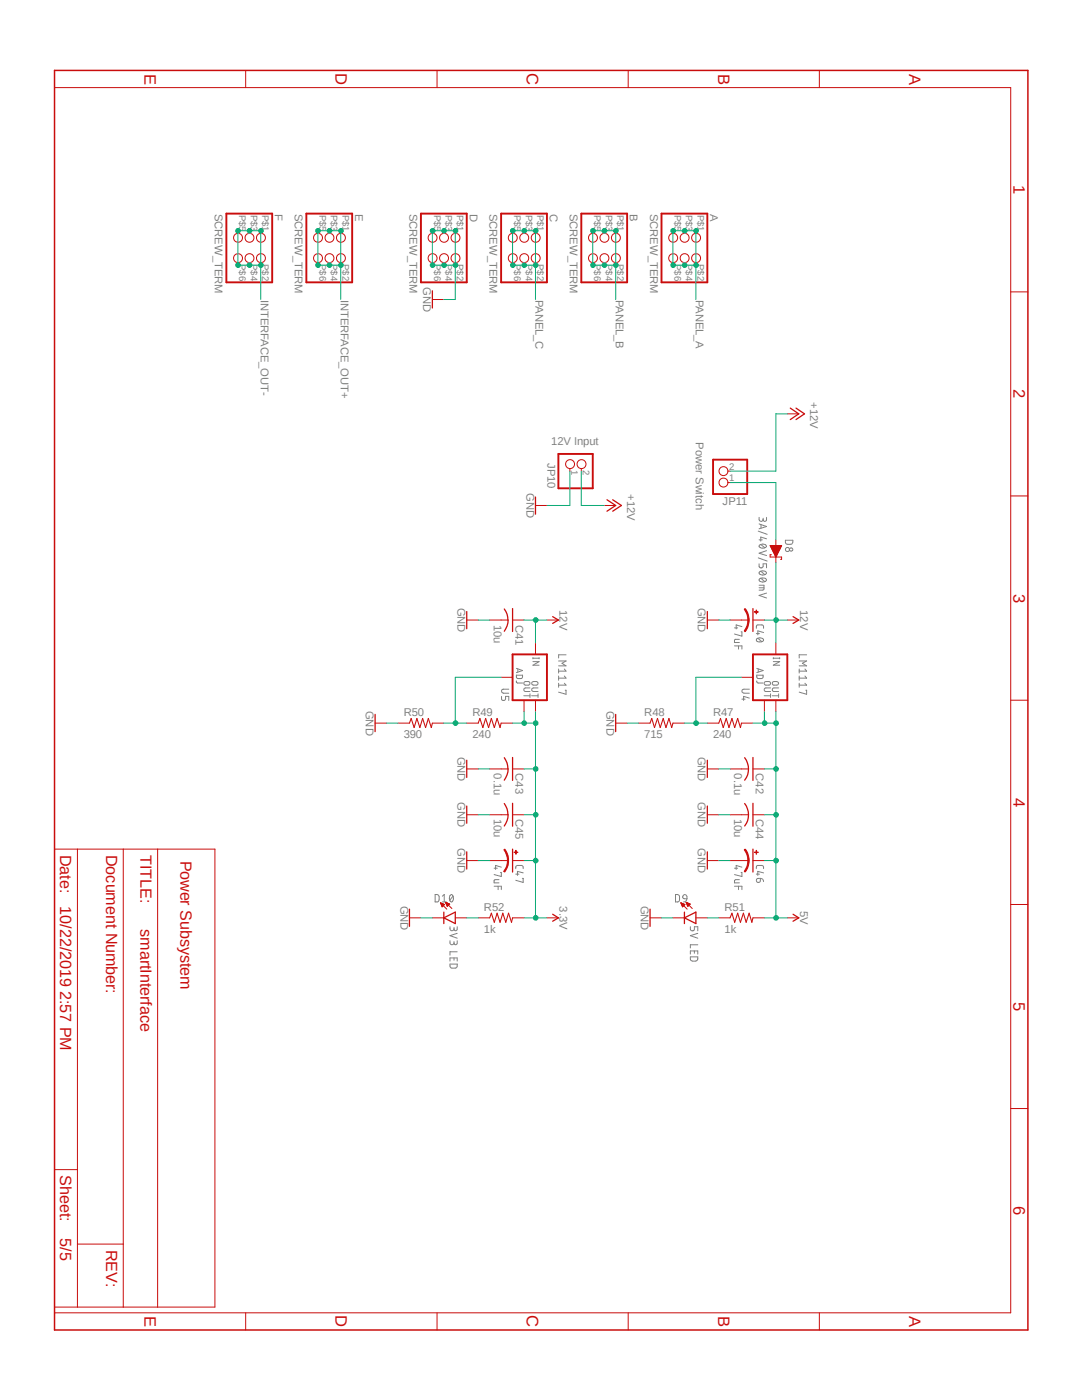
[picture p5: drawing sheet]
<svg xmlns="http://www.w3.org/2000/svg" width="216mm" height="279mm" viewBox="0 0 216 279" stroke-linecap="round" stroke-linejoin="round" font-family="sans-serif">
<path d="M10.4 13.6l195 252.2M205.4 13.6l-195 252.2" fill="none" stroke="#fff" stroke-width=".2"/>
<g fill="none" stroke="#808080" stroke-width=".2">
<path d="M151.3 106l1.8 .6M151.3 111.3l1.8 .7M151.5 103.3v.5a.41 .41 0 0 0 .5 .2 .41 .41 0 0 0 .3-.4M151.5 112.5v.7l.3 .1 .4-.1 .1-.7h.7v.8M151.5 116.8h.9v.8l-.9 .2M151.5 104.6l1.5 .5-1.5 .4M151.5 107.7h.6M151.5 117.3h.9M151.5 108.8l.7-.2a.66 .66 0 0 1 .8 .4 .91 .91 0 0 1-1.5 0zM151.5 114.2l.7-.3a.66 .66 0 0 1 .8 .4 .86 .86 0 0 1-1.5 0zM151.5 115.6l.7-.2a.6 .6 0 0 1 .8 .3 .86 .86 0 0 1-1.5 0zM151.8 108.7l.8 .6"/>
<path d="M151.8 114l.8 .7M151.8 115.4l.8 .7M151.8 104.7v.7M153 103.3v.4a.34 .34 0 0 1-.4 .4 .34 .34 0 0 1-.3-.4v-.3M153 107.5l-1.2-.3v.8M153 109.9l-1.5 .5 1.5 .5M153 118.4l-1.5 .4 1.5 .5M156.7 107.8h1.5v.4l-.2 .4a1.17 1.17 0 0 1-1.2-.2zM100.1 139v.4a.41 .41 0 0 0 .4 .4 .41 .41 0 0 0 .4-.4v-.4h.6v.8M101.5 137.5h-1a.4 .4 0 0 0-.4 .4 .4 .4 0 0 0 .4 .4h1M103 134.7h1.3l-.1 .6-.3 .1h-.7zM103 135.9l.2 .4h1.1"/>
<path d="M103 133.4l1.3 .4-1.3 .4M103.3 133.5v.6M104.5 138.9h1.2M104.6 136.2l.3-.2 .7 .1a.37 .37 0 0 1 .1 .4 .37 .37 0 0 1-.3 .2h-.7zM105.7 137.3h-1a.37 .37 0 0 0-.2 .4 .37 .37 0 0 0 .4 .3h.8M105.7 138.5v.7M106.1 138.9h1.3M106.1 136.2l.4-.2 .7 .1a.37 .37 0 0 1 .1 .4 .37 .37 0 0 1-.3 .2h-.7l-.2-.1zM106.3 131.4h1.3M106.3 132h1.3l-1.3 .8h1.3M106.3 131.2v.3M107.4 137.3h-1.1l-.2 .4 .2 .3h1.1"/>
<path d="M107.4 138.5v.7M107.6 131.2v.3M111.5 131.9h1.4l-.8 .5 .8 .5h-1.4M111.5 133.5v.8M111.5 134.9v.9M111.5 136.4v.8M112.6 133.5l.3 .4h-1.4M112.6 134.9l.3 .4h-1.4M112.6 136.4l.3 .3h-1.4M112.8 137.8h.1v.8l-1.4-.5M112.9 130.7h-1.4v.6M146.6 125.3h.6"/>
<path d="M146.6 128.9h1.4v.6M147.4 128.9v.6M147.5 127.6h-.8l-.1 .2v.4h.9M147.9 126.1h.1v.9l-1.4-.5M148 125.1l-1.1-.4v.8M148 139.5h.7M149.5 137.5h-1a.4 .4 0 0 0-.5 .4 .4 .4 0 0 0 .5 .4h1M149.5 139.3l-1.1-.3v.8M150.9 125.4l.1-.5 .2-.2 1 .1 .2 .6M150.9 126.4h.7M151 127.6l.6-.3a.54 .54 0 0 1 .7 .6l-.7 .2a.52 .52 0 0 1-.7-.4zM151 134.7h1.3l-.2 .7a.98 .98 0 0 1-1.1-.1z"/>
<path d="M151 135.9l.1 .4h1.2M151 133.4l1.3 .4-1.3 .4M151.2 127.4l.8 .7M151.3 133.5v.6M152.4 126.2l-1.2-.3v.8M152.5 138.9h1.3M152.5 136.2l.3-.2 .8 .1a.37 .37 0 0 1 .1 .4 .37 .37 0 0 1-.3 .2h-.7zM153.8 137.3h-1.1a.37 .37 0 0 0-.2 .4 .37 .37 0 0 0 .3 .3h1M153.8 138.5v.7M154.1 138.9h1.3M154.1 136.2l.3-.2h.6l.4 .4-.2 .3h-.8l-.3-.1zM154.3 131.4h1.3"/>
<path d="M154.3 131.2v.3M154.3 132h1.3l-1.3 .8h1.3M155.4 137.3h-1.1a.37 .37 0 0 0-.2 .4 .37 .37 0 0 0 .3 .3h1M155.4 138.5v.7M155.6 131.2v.3M159.5 133.5v.8M159.5 134.9v.9M159.5 136.4v.8M159.5 131.9h1.5l-.9 .5 .9 .5h-1.5M160.6 133.5l.4 .4h-1.5M160.6 134.9l.4 .4h-1.5M160.6 136.4l.4 .3h-1.5"/>
<path d="M160.8 137.8h.2v.8l-1.5-.5M161 130.7h-1.5v.6M86.8 178.5h.4l.3 .2a1.08 1.08 0 0 1-.1 1.3h-.6zM88.3 178.9l.3-.4v1.5M89.9 178.6l.2-.1a.91 .91 0 0 1 0 1.5 .89 .89 0 0 1-.2-1.4zM90.4 178.9l-.7 .8M98.6 173.3h.6M98.6 176.9h1.4v.6M99.4 176.9v.6M99.6 175.6l-1 .1v.5h1M99.9 174.1h.1v.8l-1.4-.4M100 173.1l-1.1-.4v.8"/>
<path d="M102.9 173.4l.1-.5 .3-.2 .9 .1 .2 .6M102.9 174.5h.6M104.2 175.3h.2v.8l-1.5-.4M104.4 174.2l-1.1-.3v.8M134.8 178.5h.4l.4 .2a1.17 1.17 0 0 1-.2 1.3h-.6zM136.4 178.6a.42 .42 0 0 1 .7 .3v.5l-.7-.1-.2-.4zM137.1 179.4a.65 .65 0 0 1-.7 .6M146.6 176.9h1.4v.6M146.6 173.3h.6M147.4 176.9v.6M147.5 175.6h-.7l-.2 .2v.4h.9M147.9 174.1h.1v.8l-1.4-.4"/>
<path d="M148 173.1l-1.1-.4v.8M150.9 173.4l.1-.5 .2-.2 1 .1 .2 .6M150.9 174.5h.7M151.1 175.3h.6v.5a.41 .41 0 0 1-.6 .2 .41 .41 0 0 1 0-.7zM151.7 175.3a.59 .59 0 0 1 .7 .6M152.4 174.2l-1.2-.3v.8M88.3 180h.8M89.8 185v.5a.41 .41 0 0 0 .5 .2 .41 .41 0 0 0 .3-.4M89.8 187.7v.6a.41 .41 0 0 0 .5 .2 .41 .41 0 0 0 .3-.3M89.8 192.4h1.4v.6l-.4 .2h-.8l-.2-.2zM89.8 191.8v-.6h1.4v.6M90.6 191.2v.4"/>
<path d="M91.2 185v.4a.32 .32 0 0 1-.3 .4 .32 .32 0 0 1-.3-.4v-.3M91.2 187.7v.7a.31 .31 0 0 1-.4 .1 .31 .31 0 0 1-.2-.2v-.4M91.2 189.9h-1.4v.7M91.2 186.3l-1.4 .4 1.4 .5M137.8 185v.4a.41 .41 0 0 0 .4 .4 .41 .41 0 0 0 .4-.4v-.4h.6v.8M137.8 191h1.4v.4l-.2 .3a1.08 1.08 0 0 1-1.2-.1zM137.8 190.4v-.6h1.4v.6M138.6 189.8v.4M139.2 188.6h-1.4v.6M139.2 186.3l-1.4 .4 1.4 .5"/>
<circle cx="157.1" cy="109.7" r=".41"/>
<circle cx="157.9" cy="109.7" r=".33"/>
</g>
<path d="M10.9 14.1h194.2v251.3h-194.2z" fill="none" stroke="#c90d0c" stroke-width=".3"/>
<g fill="none" stroke="#c90d0c" stroke-width=".2">
<path d="M10.9 17.5h190.8v244.5h-190.8M49 14.1v3.4M87.2 14.1v3.4M125.3 14.1v3.4M163.5 14.1v3.4M201.7 58.3h3.4M201.7 99h3.4M148 135.2h2.2M148 123.7h1.4M152.5 139.7v2.3M154.8 128.3v2.3M154.8 139.7v2.3"/>
<path d="M157.1 123.7h2.3M201.7 139.7h3.4M122.9 144.3h2.2M127.4 144.3h2.3M134.3 144.3h2.3M141.1 144.3h2.3M141.1 153.5h2.3M145.7 153.5h3.7M148 144.3h2.2M150.2 153.5h2.3M10.9 169.5h32v91.4h-32zM15.5 169.5v91.4"/>
<path d="M24.6 169.5v91.4M31.5 169.5v91.4M141.1 171.7h2.3M157.1 183.2h2.3M201.7 180.5h3.4M10.9 233.4h4.6M201.7 221.2h3.4M15.5 248.3h9.1M49 262v3.4M87.2 262v3.4M125.3 262v3.4M163.5 262v3.4"/>
</g>
<path d="M150.2 130.6h6.9v9.1h-6.9z" fill="none" stroke="#c90d0c" stroke-width=".38"/>
<path d="M150.2 121.5v4.5M158.2 123.1l1.2 .6-1.2 .7M122.9 142.6v3.4M141.1 151.7v3.5M148.6 151.2a3.7 3.7 0 0 1 0 4.5M150.2 151.2v4.5M141.1 170v3.4M158.2 182.5l1.2 .7-1.2 .7" fill="none" stroke="#c90d0c" stroke-width=".25"/>
<path d="M129.7 144.3l.3-.9 .6 1.8 .6-1.8 .5 1.8 .6-1.8 .6 1.8 .6-1.8 .5 1.8 .3-.9M143.4 144.3l.4-.9 .5 1.8 .6-1.8 .6 1.8 .5-1.8 .6 1.8 .6-1.8 .5 1.8 .3-.9" fill="none" stroke="#c90d0c" stroke-width=".21"/>
<path d="M149.2 123.7h.3v.3a3.4 3.4 0 0 1-.8 2.1l-.2-.2a3.3 3.3 0 0 0 .7-2.2z" fill-rule="evenodd" fill="#c90d0c"/>
<path d="M149.2 123.7h.3v.3a3.4 3.4 0 0 1-.8 2.1l-.2-.2a3.3 3.3 0 0 0 .7-2.2z" fill="none" stroke="#c90d0c" stroke-width=".2"/>
<path d="M148.5 121.6l.2-.1a3.4 3.4 0 0 1 .8 2.2h-.3a3.3 3.3 0 0 0-.7-2.1z" fill-rule="evenodd" fill="#c90d0c"/>
<path d="M148.5 121.6l.2-.1a3.4 3.4 0 0 1 .8 2.2h-.3a3.3 3.3 0 0 0-.7-2.1z" fill="none" stroke="#c90d0c" stroke-width=".2"/>
<path d="M150.9 121.8l.1 .7z" fill-rule="evenodd" fill="#c90d0c"/>
<path d="M150.9 121.8l.1 .7z" fill="none" stroke="#c90d0c" stroke-width=".2"/>
<path d="M150.5 122.1l.8 .1z" fill-rule="evenodd" fill="#c90d0c"/>
<path d="M157.1 82.6h2.3M141.1 123.7h2.3M145.7 123.7h2.3M150.2 123.7h2.3M150.5 122.1l.8 .1zM145.7 162.6h3.7M148 171.7h1.4M150.2 162.6h2.3" fill="none" stroke="#c90d0c" stroke-width=".2"/>
<path d="M157.7 81.4l1.7 1.2-1.7 1.1M158.8 81.4l1.7 1.2-1.7 1.1M141.1 122v3.5M148.6 160.4a3.7 3.7 0 0 1 0 4.4M150.2 160.3v4.6M150.2 169.5v4.5" fill="none" stroke="#c90d0c" stroke-width=".25"/>
<path d="M149.2 171.7h.3v.3a3.4 3.4 0 0 1-.8 2l-.2-.1a3.3 3.3 0 0 0 .7-2.2z" fill-rule="evenodd" fill="#c90d0c"/>
<path d="M149.2 171.7h.3v.3a3.4 3.4 0 0 1-.8 2l-.2-.1a3.3 3.3 0 0 0 .7-2.2z" fill="none" stroke="#c90d0c" stroke-width=".2"/>
<path d="M148.5 169.6l.2-.1a3.1 3.1 0 0 1 .8 2.2h-.3a3.3 3.3 0 0 0-.7-2.1z" fill-rule="evenodd" fill="#c90d0c"/>
<path d="M148.5 169.6l.2-.1a3.1 3.1 0 0 1 .8 2.2h-.3a3.3 3.3 0 0 0-.7-2.1z" fill="none" stroke="#c90d0c" stroke-width=".2"/>
<path d="M150.9 169.7l.1 .8z" fill-rule="evenodd" fill="#c90d0c"/>
<path d="M150.9 169.7l.1 .8z" fill="none" stroke="#c90d0c" stroke-width=".2"/>
<path d="M150.5 170.1h.8z" fill-rule="evenodd" fill="#c90d0c"/>
<g fill="none" stroke="#c90d0c" stroke-width=".2">
<path d="M145.2 96.3h.5M145.2 94h.5M153.7 108.9l1.1 2.3M153.7 108.9h2.3M153.7 108.9v.1M153.8 108.9v.2M153.9 108.9v.4M153.9 110.7h-.2v.5h2.3v.4h-.3M154 108.9v.5M154 108.9v.7M154.1 108.9v.8M154.2 108.9v1"/>
<path d="M154.3 108.9v1.1M154.3 108.9v1.3M154.4 108.9v1.4M154.5 108.9v1.5M154.6 108.9v1.7M154.6 108.9v1.8M154.7 108.9v2M154.8 107.7v3.3M154.8 111.2v1.1M154.9 108.9v2.3M154.9 108.9v2.1M155 108.9v2"/>
<path d="M155.1 108.9v1.8M155.2 108.9v1.5M155.3 108.9v1.4M155.4 108.9v1.3M155.4 108.9v1.1M155.5 108.9v1M155.6 108.9v.8M155.7 108.9v.7M155.7 108.9v.5M155.8 108.9v.4M155.9 108.9v.2M156 108.9v.1"/>
<path d="M156 108.9l-1.2 2.3M93.1 123.7h2.3M97.7 123.7h3.6M100 135.2h2.3M102.3 123.7h2.3M104.6 139.7v2.3M106.8 128.3v2.3M106.8 139.7v2.3M109.1 123.7h2.3M74.8 144.3h2.3M79.4 144.3h2.3M86.3 144.3h2.3"/>
<path d="M93.1 144.3h2.3M93.1 153.5h2.3M97.7 153.5h3.6M100 144.3h2.3M102.3 153.5h2.3M93.1 171.7h2.3M93.1 162.6h2.3M97.7 162.6h3.6M100 171.7h1.3M102.3 162.6h2.3M141.1 162.6h2.3M145.7 171.7h2.3"/>
<path d="M150.2 171.7h2.3M150.5 170.1h.8zM81.7 183.2h2.3M86.3 183.2h2.3M87.9 180.2l1.3 1.2M87.9 180.2l.8 .3M87.9 180.2l.3 .8M87.9 180.2v.1M88 180.3v.2M88.1 180.3v.3M88.1 180.3v.5M88.2 180.3v.7"/>
<path d="M88.3 180.4v.5M88.4 180.4v.4M88.5 180.5v.2M88.6 180.5v.1M88.7 180.5l-.5 .5M88.7 180.5v.1M88.9 180.1l1.3 1.2M88.9 180.1l.8 .3M88.9 180.1l.3 .8 .5-.5M89 180.1v.1M89 180.1v.3M89.1 180.2v.4"/>
<path d="M89.2 180.2v.5M89.3 180.2v.6M89.3 180.3v.5M89.4 180.3v.4M89.5 180.3v.3M89.6 180.4v.1M89.7 180.4v.1M90.8 183.2h2.3M95.4 183.2h2.3M102.3 183.2h2.3M109.1 183.2h2.3M129.7 183.2h2.3"/>
<path d="M134.3 183.2h2.3M135.8 180.2l1.3 1.2M135.8 180.2l.9 .3M135.8 180.2l.4 .8 .5-.5M135.9 180.2v.1M136 180.3v.2M136.1 180.3v.4M136.1 180.3v.5M136.2 180.3v.7M136.3 180.4v.5M136.4 180.4v.4M136.5 180.5v.2"/>
<path d="M136.6 180.5v.1M136.7 180.5v.1M136.9 180.1l1.2 1.2M136.9 180.1l.8 .3-.5 .5zM136.9 180.1v.1M137 180.1v.3M137.1 180.2v.4M137.2 180.2v.5M137.2 180.2v.6M137.3 180.3v.5M137.4 180.3v.4M137.5 180.3v.3"/>
<path d="M137.6 180.4v.1M137.7 180.4v.1M138.9 183.2h2.2M143.4 183.2h2.3M150.2 183.2h2.3"/>
<circle cx="144.4" cy="96.3" r=".89"/>
<circle cx="144.4" cy="94" r=".89"/>
</g>
<g fill="none" stroke="#c90d0c" stroke-width=".25">
<path d="M93.1 122v3.5M100.6 121.5a3.6 3.6 0 0 1 0 4.5M102.3 121.5v4.5M110.3 123.1l1.1 .6-1.1 .7M74.8 142.6v3.4M93.1 151.7v3.5M100.6 151.2a3.7 3.7 0 0 1 0 4.5M102.3 151.2v4.5M93.1 160.9v3.4M93.1 170v3.4M100.6 160.4a3.7 3.7 0 0 1 0 4.4M102.3 160.3v4.6"/>
<path d="M102.3 169.5v4.5M141.1 160.9v3.4M81.7 181.4v3.5M88.6 183.2l2.2-1.2v2.3zM88.6 182v2.3M110.3 182.5l1.1 .7-1.1 .7M129.7 181.4v3.5M136.6 183.2l2.3-1.2v2.3zM136.6 182v2.3"/>
</g>
<path d="M81.7 144.3l.3-.9 .6 1.8 .6-1.8 .6 1.8 .5-1.8 .6 1.8 .6-1.8 .6 1.8 .2-.9M95.4 144.3l.4-.9 .6 1.8 .5-1.8 .6 1.8 .5-1.8 .6 1.8 .6-1.8 .6 1.8 .2-.9M97.7 183.2l.3-1 .6 1.9 .6-1.9 .6 1.9 .5-1.9 .6 1.9 .6-1.9 .6 1.9 .2-.9M145.7 183.2l.3-1 .6 1.9 .6-1.9 .5 1.9 .6-1.9 .6 1.9 .6-1.9 .5 1.9 .2-.9" fill="none" stroke="#c90d0c" stroke-width=".21"/>
<path d="M142.3 91.7h6.8v6.9h-6.8zM102.3 130.6h6.8v9.1h-6.8z" fill="none" stroke="#c90d0c" stroke-width=".38"/>
<path d="M101.3 171.7h.2a3.3 3.3 0 0 1-.8 2.3l-.2-.1a3.1 3.1 0 0 0 .8-2.2z" fill-rule="evenodd" fill="#c90d0c"/>
<path d="M101.3 171.7h.2a3.3 3.3 0 0 1-.8 2.3l-.2-.1a3.1 3.1 0 0 0 .8-2.2z" fill="none" stroke="#c90d0c" stroke-width=".2"/>
<path d="M100.5 169.6l.2-.1a3.5 3.5 0 0 1 .8 2.2h-.2a4.1 4.1 0 0 0-.8-2.1z" fill-rule="evenodd" fill="#c90d0c"/>
<path d="M100.5 169.6l.2-.1a3.5 3.5 0 0 1 .8 2.2h-.2a4.1 4.1 0 0 0-.8-2.1z" fill="none" stroke="#c90d0c" stroke-width=".2"/>
<path d="M102.9 169.7l.1 .8z" fill-rule="evenodd" fill="#c90d0c"/>
<path d="M102.9 169.7l.1 .8z" fill="none" stroke="#c90d0c" stroke-width=".2"/>
<path d="M102.6 170.1h.7z" fill-rule="evenodd" fill="#c90d0c"/>
<g fill="none" stroke="#c90d0c" stroke-width=".2">
<path d="M47.5 46.1v.5M47.5 52.4v.5M49.7 46.1v.5M49.7 52.4v.5M52 46.1v.5M52 52.4v.5M63.4 46.1v.5M63.4 52.4v.5M65.7 46.1v.5M65.7 52.4v.5M68 46.1v.5M68 52.4v.5"/>
<path d="M86.3 59.8h2.3M86.3 46.1v.5M86.3 52.4v.5M88.6 46.1v.5M88.6 52.4v.5M90.8 46.1v.5M90.8 52.4v.5M102.3 46.1v.5M102.3 52.4v.5M104.6 46.1v.5M104.6 52.4v.5M106.8 46.1v.5"/>
<path d="M106.8 52.4v.5M118.3 46.1v.5M118.3 52.4v.5M120.6 46.1v.5M120.6 52.4v.5M122.9 46.1v.5M122.9 52.4v.5M134.3 46.1v.5M134.3 52.4v.5M136.6 46.1v.5M136.6 52.4v.5M138.9 46.1v.5"/>
<path d="M138.9 52.4v.5M113.7 93.5v.5M116 93.5v.5M106.8 100.9h2.3M120.6 100.9h2.3M97.7 171.7h2.3M102.3 171.7h2.3M102.6 170.1h.7z"/>
<circle cx="47.5" cy="47.5" r=".89"/>
<circle cx="47.5" cy="51.5" r=".89"/>
<circle cx="49.8" cy="47.5" r=".89"/>
<circle cx="49.8" cy="51.5" r=".89"/>
<circle cx="52.1" cy="47.5" r=".89"/>
<circle cx="52.1" cy="51.5" r=".89"/>
<circle cx="63.5" cy="47.5" r=".89"/>
<circle cx="63.5" cy="51.5" r=".89"/>
<circle cx="65.7" cy="51.5" r=".89"/>
<circle cx="65.7" cy="47.5" r=".89"/>
<circle cx="68" cy="51.5" r=".89"/>
<circle cx="68" cy="47.5" r=".89"/>
<circle cx="86.3" cy="51.5" r=".89"/>
<circle cx="86.3" cy="47.5" r=".89"/>
<circle cx="88.6" cy="47.5" r=".89"/>
<circle cx="88.6" cy="51.5" r=".89"/>
<circle cx="90.9" cy="51.5" r=".89"/>
<circle cx="90.9" cy="47.5" r=".89"/>
<circle cx="102.3" cy="47.5" r=".89"/>
<circle cx="102.3" cy="51.5" r=".89"/>
<circle cx="104.6" cy="47.5" r=".89"/>
<circle cx="104.6" cy="51.5" r=".89"/>
<circle cx="106.9" cy="51.5" r=".89"/>
<circle cx="106.9" cy="47.5" r=".89"/>
<circle cx="118.3" cy="51.5" r=".89"/>
<circle cx="118.3" cy="47.5" r=".89"/>
<circle cx="120.6" cy="51.5" r=".89"/>
<circle cx="120.6" cy="47.5" r=".89"/>
<circle cx="122.9" cy="51.5" r=".89"/>
<circle cx="122.9" cy="47.5" r=".89"/>
<circle cx="134.3" cy="51.5" r=".89"/>
<circle cx="134.3" cy="47.5" r=".89"/>
<circle cx="136.6" cy="51.5" r=".89"/>
<circle cx="136.6" cy="47.5" r=".89"/>
<circle cx="138.9" cy="51.5" r=".89"/>
<circle cx="138.9" cy="47.5" r=".89"/>
<circle cx="113.7" cy="92.6" r=".89"/>
<circle cx="116" cy="92.6" r=".89"/>
</g>
<path d="M45.2 42.6h9.1v13.7h-9.1zM61.1 42.6h9.2v13.7h-9.2zM84 42.6h9.1v13.7h-9.1zM100 42.6h9.1v13.7h-9.1zM116 42.6h9.1v13.7h-9.1zM132 42.6h9.1v13.7h-9.1zM111.4 90.6h6.9v6.9h-6.9z" fill="none" stroke="#c90d0c" stroke-width=".38"/>
<path d="M86.3 58v3.5M106.8 99.2v3.4M121.1 99.7l1.8 1.2-1.8 1.1M122.3 99.7l1.7 1.2-1.7 1.1" fill="none" stroke="#c90d0c" stroke-width=".25"/>
<path d="M148 135.2h-9.1v9.1M136.6 144.3h4.5" fill="none" stroke="#0dab76" stroke-width=".2"/>
<circle cx="138.9" cy="144.3" r=".46" fill="#0dab76"/>
<g fill="none" stroke="#0dab76" stroke-width=".2">
<path d="M90.8 46.1h-4.5v6.8h4.5v6.9M113.7 94v6.9h-4.6M95.4 123.7h2.3M143.4 123.7h2.3M77.1 144.3h2.3M95.4 153.5h2.3M125.1 144.3h2.3M143.4 153.5h2.3M95.4 162.6h2.3M95.4 171.7h2.3M143.4 162.6h2.3M143.4 171.7h2.3"/>
<path d="M84 183.2h2.3M132 183.2h2.3"/>
<circle cx="138.9" cy="144.3" r=".46"/>
</g>
<circle cx="90.9" cy="52.9" r=".46" fill="#0dab76"/>
<g fill="none" stroke="#0dab76" stroke-width=".2">
<path d="M88.6 59.8h2.2M90.8 46.1v6.8"/>
<circle cx="90.9" cy="52.9" r=".46"/>
</g>
<circle cx="90.9" cy="46.1" r=".46" fill="#0dab76"/>
<circle cx="90.9" cy="46.1" r=".46" fill="none" stroke="#0dab76" stroke-width=".2"/>
<circle cx="88.6" cy="46.1" r=".46" fill="#0dab76"/>
<circle cx="88.6" cy="46.1" r=".46" fill="none" stroke="#0dab76" stroke-width=".2"/>
<circle cx="88.6" cy="52.9" r=".46" fill="#0dab76"/>
<circle cx="88.6" cy="52.9" r=".46" fill="none" stroke="#0dab76" stroke-width=".2"/>
<circle cx="86.3" cy="46.1" r=".46" fill="#0dab76"/>
<circle cx="86.3" cy="46.1" r=".46" fill="none" stroke="#0dab76" stroke-width=".2"/>
<circle cx="86.3" cy="52.9" r=".46" fill="#0dab76"/>
<g fill="none" stroke="#0dab76" stroke-width=".2">
<path d="M152.5 142v2.3M154.8 142v2.3h-4.6M141.1 183.2h2.3"/>
<circle cx="86.3" cy="52.9" r=".46"/>
</g>
<circle cx="152.6" cy="144.3" r=".46" fill="#0dab76"/>
<g fill="none" stroke="#0dab76" stroke-width=".2">
<path d="M154.8 144.3v9.2"/>
<circle cx="152.6" cy="144.3" r=".46"/>
</g>
<circle cx="154.9" cy="144.3" r=".46" fill="#0dab76"/>
<g fill="none" stroke="#0dab76" stroke-width=".2">
<path d="M152.5 153.5h2.3v18.2h-2.3"/>
<circle cx="154.9" cy="144.3" r=".46"/>
</g>
<circle cx="154.9" cy="153.5" r=".46" fill="#0dab76"/>
<g fill="none" stroke="#0dab76" stroke-width=".2">
<path d="M152.5 162.6h2.3"/>
<circle cx="154.9" cy="153.5" r=".46"/>
</g>
<circle cx="154.9" cy="162.6" r=".46" fill="#0dab76"/>
<g fill="none" stroke="#0dab76" stroke-width=".2">
<path d="M154.8 171.7v11.5"/>
<circle cx="154.9" cy="162.6" r=".46"/>
</g>
<circle cx="154.9" cy="171.7" r=".46" fill="#0dab76"/>
<g fill="none" stroke="#0dab76" stroke-width=".2">
<path d="M152.5 183.2h2.3"/>
<circle cx="154.9" cy="171.7" r=".46"/>
</g>
<circle cx="154.9" cy="183.2" r=".46" fill="#0dab76"/>
<g fill="none" stroke="#0dab76" stroke-width=".2">
<path d="M154.8 112.3v16M152.5 123.7h2.3M154.8 183.2h2.3"/>
<circle cx="154.9" cy="183.2" r=".46"/>
</g>
<circle cx="154.9" cy="123.7" r=".46" fill="#0dab76"/>
<g fill="none" stroke="#0dab76" stroke-width=".2">
<path d="M104.6 123.7h2.2v4.6M154.8 123.7h2.3"/>
<circle cx="154.9" cy="123.7" r=".46"/>
</g>
<circle cx="106.9" cy="123.7" r=".46" fill="#0dab76"/>
<g fill="none" stroke="#0dab76" stroke-width=".2">
<path d="M116 94v6.9h4.6M145.7 96.3h9.1v11.4M157.1 82.6h-2.3v11.4h-9.1M100 135.2h-9.2v9.1M106.8 123.7h2.3M88.6 144.3h4.5"/>
<circle cx="106.9" cy="123.7" r=".46"/>
</g>
<circle cx="90.9" cy="144.3" r=".46" fill="#0dab76"/>
<g fill="none" stroke="#0dab76" stroke-width=".2">
<path d="M104.6 142v2.3M106.8 142v2.3h-4.5M93.1 183.2h2.3"/>
<circle cx="90.9" cy="144.3" r=".46"/>
</g>
<circle cx="104.6" cy="144.3" r=".46" fill="#0dab76"/>
<g fill="none" stroke="#0dab76" stroke-width=".2">
<path d="M106.8 144.3v9.2"/>
<circle cx="104.6" cy="144.3" r=".46"/>
</g>
<circle cx="106.9" cy="144.3" r=".46" fill="#0dab76"/>
<g fill="none" stroke="#0dab76" stroke-width=".2">
<path d="M104.6 153.5h2.2v9.1"/>
<circle cx="106.9" cy="144.3" r=".46"/>
</g>
<circle cx="106.9" cy="153.5" r=".46" fill="#0dab76"/>
<g fill="none" stroke="#0dab76" stroke-width=".2">
<path d="M104.6 162.6h2.2"/>
<circle cx="106.9" cy="153.5" r=".46"/>
</g>
<circle cx="106.9" cy="162.6" r=".46" fill="#0dab76"/>
<g fill="none" stroke="#0dab76" stroke-width=".2">
<path d="M106.8 162.6v20.6h-2.2"/>
<circle cx="106.9" cy="162.6" r=".46"/>
</g>
<circle cx="106.9" cy="183.2" r=".46" fill="#0dab76"/>
<g fill="none" stroke="#0dab76" stroke-width=".2">
<path d="M104.6 171.7h2.2M106.8 183.2h2.3"/>
<circle cx="106.9" cy="183.2" r=".46"/>
</g>
<circle cx="106.9" cy="171.7" r=".46" fill="#0dab76"/>
<g fill="none" stroke="#0dab76" stroke-width=".2">
<path d="M138.9 46.1v13.7"/>
<circle cx="106.9" cy="171.7" r=".46"/>
</g>
<circle cx="138.9" cy="52.9" r=".46" fill="#0dab76"/>
<g fill="none" stroke="#0dab76" stroke-width=".2">
<path d="M138.9 46.1h-4.6v6.8h2.3"/>
<circle cx="138.9" cy="52.9" r=".46"/>
</g>
<circle cx="138.9" cy="46.1" r=".46" fill="#0dab76"/>
<circle cx="138.9" cy="46.1" r=".46" fill="none" stroke="#0dab76" stroke-width=".2"/>
<circle cx="136.6" cy="46.1" r=".46" fill="#0dab76"/>
<g fill="none" stroke="#0dab76" stroke-width=".2">
<path d="M136.6 52.9h2.3"/>
<circle cx="136.6" cy="46.1" r=".46"/>
</g>
<circle cx="136.6" cy="52.9" r=".46" fill="#0dab76"/>
<circle cx="136.6" cy="52.9" r=".46" fill="none" stroke="#0dab76" stroke-width=".2"/>
<circle cx="134.3" cy="46.1" r=".46" fill="#0dab76"/>
<circle cx="134.3" cy="46.1" r=".46" fill="none" stroke="#0dab76" stroke-width=".2"/>
<circle cx="134.3" cy="52.9" r=".46" fill="#0dab76"/>
<g fill="none" stroke="#0dab76" stroke-width=".2">
<path d="M122.9 46.1v13.7"/>
<circle cx="134.3" cy="52.9" r=".46"/>
</g>
<circle cx="122.9" cy="52.9" r=".46" fill="#0dab76"/>
<g fill="none" stroke="#0dab76" stroke-width=".2">
<path d="M122.9 46.1h-4.6v6.8h2.3"/>
<circle cx="122.9" cy="52.9" r=".46"/>
</g>
<circle cx="122.9" cy="46.1" r=".46" fill="#0dab76"/>
<circle cx="122.9" cy="46.1" r=".46" fill="none" stroke="#0dab76" stroke-width=".2"/>
<circle cx="120.6" cy="46.1" r=".46" fill="#0dab76"/>
<g fill="none" stroke="#0dab76" stroke-width=".2">
<path d="M120.6 52.9h2.3"/>
<circle cx="120.6" cy="46.1" r=".46"/>
</g>
<circle cx="120.6" cy="52.9" r=".46" fill="#0dab76"/>
<circle cx="120.6" cy="52.9" r=".46" fill="none" stroke="#0dab76" stroke-width=".2"/>
<circle cx="118.3" cy="46.1" r=".46" fill="#0dab76"/>
<circle cx="118.3" cy="46.1" r=".46" fill="none" stroke="#0dab76" stroke-width=".2"/>
<circle cx="118.3" cy="52.9" r=".46" fill="#0dab76"/>
<g fill="none" stroke="#0dab76" stroke-width=".2">
<path d="M106.8 46.1v13.7"/>
<circle cx="118.3" cy="52.9" r=".46"/>
</g>
<circle cx="106.9" cy="52.9" r=".46" fill="#0dab76"/>
<g fill="none" stroke="#0dab76" stroke-width=".2">
<path d="M106.8 46.1h-4.5v6.8h2.3"/>
<circle cx="106.9" cy="52.9" r=".46"/>
</g>
<circle cx="106.9" cy="46.1" r=".46" fill="#0dab76"/>
<circle cx="106.9" cy="46.1" r=".46" fill="none" stroke="#0dab76" stroke-width=".2"/>
<circle cx="104.6" cy="46.1" r=".46" fill="#0dab76"/>
<g fill="none" stroke="#0dab76" stroke-width=".2">
<path d="M104.6 52.9h2.2"/>
<circle cx="104.6" cy="46.1" r=".46"/>
</g>
<circle cx="104.6" cy="52.9" r=".46" fill="#0dab76"/>
<circle cx="104.6" cy="52.9" r=".46" fill="none" stroke="#0dab76" stroke-width=".2"/>
<circle cx="102.3" cy="46.1" r=".46" fill="#0dab76"/>
<circle cx="102.3" cy="46.1" r=".46" fill="none" stroke="#0dab76" stroke-width=".2"/>
<circle cx="102.3" cy="52.9" r=".46" fill="#0dab76"/>
<g fill="none" stroke="#0dab76" stroke-width=".2">
<path d="M63.4 46.1h4.6v6.8h-4.6z"/>
<circle cx="102.3" cy="52.9" r=".46"/>
</g>
<circle cx="68" cy="52.9" r=".46" fill="#0dab76"/>
<g fill="none" stroke="#0dab76" stroke-width=".2">
<path d="M68 52.9v6.9"/>
<circle cx="68" cy="52.9" r=".46"/>
</g>
<circle cx="68" cy="46.1" r=".46" fill="#0dab76"/>
<circle cx="68" cy="46.1" r=".46" fill="none" stroke="#0dab76" stroke-width=".2"/>
<circle cx="65.7" cy="46.1" r=".46" fill="#0dab76"/>
<circle cx="65.7" cy="46.1" r=".46" fill="none" stroke="#0dab76" stroke-width=".2"/>
<circle cx="65.7" cy="52.9" r=".46" fill="#0dab76"/>
<circle cx="65.7" cy="52.9" r=".46" fill="none" stroke="#0dab76" stroke-width=".2"/>
<circle cx="63.5" cy="46.1" r=".46" fill="#0dab76"/>
<circle cx="63.5" cy="46.1" r=".46" fill="none" stroke="#0dab76" stroke-width=".2"/>
<circle cx="63.5" cy="52.9" r=".46" fill="#0dab76"/>
<g fill="none" stroke="#0dab76" stroke-width=".2">
<path d="M47.5 46.1h4.5v6.8h-4.5z"/>
<circle cx="63.5" cy="52.9" r=".46"/>
</g>
<circle cx="52.1" cy="52.9" r=".46" fill="#0dab76"/>
<g fill="none" stroke="#0dab76" stroke-width=".2">
<path d="M52 52.9v6.9"/>
<circle cx="52.1" cy="52.9" r=".46"/>
</g>
<circle cx="52.1" cy="46.1" r=".46" fill="#0dab76"/>
<circle cx="52.1" cy="46.1" r=".46" fill="none" stroke="#0dab76" stroke-width=".2"/>
<circle cx="49.8" cy="46.1" r=".46" fill="#0dab76"/>
<circle cx="49.8" cy="46.1" r=".46" fill="none" stroke="#0dab76" stroke-width=".2"/>
<circle cx="49.8" cy="52.9" r=".46" fill="#0dab76"/>
<circle cx="49.8" cy="52.9" r=".46" fill="none" stroke="#0dab76" stroke-width=".2"/>
<circle cx="47.5" cy="46.1" r=".46" fill="#0dab76"/>
<circle cx="47.5" cy="46.1" r=".46" fill="none" stroke="#0dab76" stroke-width=".2"/>
<circle cx="47.5" cy="52.9" r=".46" fill="#0dab76"/>
<circle cx="47.5" cy="52.9" r=".46" fill="none" stroke="#0dab76" stroke-width=".2"/>
<g font-size="3.3" fill="#c90d0c">
<text x="28.8" y="14.7" transform="rotate(90 28.8 14.7)">E</text>
<text x="67" y="14.6" transform="rotate(90 67 14.6)">D</text>
<text x="105.1" y="14.6" transform="rotate(90 105.1 14.6)">C</text>
<text x="143.3" y="14.7" transform="rotate(90 143.3 14.7)">B</text>
<text x="181.4" y="14.7" transform="rotate(90 181.4 14.7)">A</text>
<text x="202.2" y="37" transform="rotate(90 202.2 37)">1</text>
<text x="202.2" y="77.7" transform="rotate(90 202.2 77.7)">2</text>
<text x="202.2" y="118.5" transform="rotate(90 202.2 118.5)">3</text>
<text x="202.2" y="159.2" transform="rotate(90 202.2 159.2)">4</text>
<text x="202.2" y="200" transform="rotate(90 202.2 200)">5</text>
<text x="202.2" y="240.7" transform="rotate(90 202.2 240.7)">6</text>
<text x="28.8" y="262.6" transform="rotate(90 28.8 262.6)">E</text>
<text x="67" y="262.5" transform="rotate(90 67 262.5)">D</text>
<text x="105.1" y="262.5" transform="rotate(90 105.1 262.5)">C</text>
<text x="143.3" y="262.6" transform="rotate(90 143.3 262.6)">B</text>
<text x="181.4" y="262.6" transform="rotate(90 181.4 262.6)">A</text>
</g>
<g font-size="3.2" fill="#c90d0c">
<text x="12" y="170.6" transform="rotate(90 12 170.6)">Date:</text>
<text x="21.2" y="170.6" transform="rotate(90 21.2 170.6)">Document Number:</text>
<text x="28" y="170.6" transform="rotate(90 28 170.6)">TITLE:</text>
<text x="36" y="171.7" transform="rotate(90 36 171.7)">Power Subsystem</text>
<text x="12" y="180.9" transform="rotate(90 12 180.9)">10/22/2019 2:57 PM</text>
<text x="28" y="185.5" transform="rotate(90 28 185.5)">smartInterface</text>
<text x="12" y="234.6" transform="rotate(90 12 234.6)">Sheet:</text>
<text x="12" y="247.1" transform="rotate(90 12 247.1)">5/5</text>
<text x="21.2" y="249.4" transform="rotate(90 21.2 249.4)">REV:</text>
</g>
<g font-size="2.2" fill="#808080">
<text x="42.9" y="42.6" transform="rotate(90 42.9 42.6)">SCREW_TERM</text>
<text x="54.9" y="42.6" transform="rotate(90 54.9 42.6)">F</text>
<text x="58.8" y="42.6" transform="rotate(90 58.8 42.6)">SCREW_TERM</text>
<text x="70.9" y="42.6" transform="rotate(90 70.9 42.6)">E</text>
<text x="81.7" y="42.6" transform="rotate(90 81.7 42.6)">SCREW_TERM</text>
<text x="93.7" y="42.6" transform="rotate(90 93.7 42.6)">D</text>
<text x="97.7" y="42.6" transform="rotate(90 97.7 42.6)">SCREW_TERM</text>
<text x="109.7" y="42.6" transform="rotate(90 109.7 42.6)">C</text>
<text x="113.7" y="42.6" transform="rotate(90 113.7 42.6)">SCREW_TERM</text>
<text x="125.7" y="42.6" transform="rotate(90 125.7 42.6)">B</text>
<text x="129.7" y="42.6" transform="rotate(90 129.7 42.6)">SCREW_TERM</text>
<text x="141.7" y="42.6" transform="rotate(90 141.7 42.6)">A</text>
<text x="52" y="59.8" transform="rotate(90 52 59.8)">INTERFACE_OUT-</text>
<text x="68" y="59.8" transform="rotate(90 68 59.8)">INTERFACE_OUT+</text>
<text x="84.5" y="57.3" transform="rotate(90 84.5 57.3)">GND</text>
<text x="106.8" y="59.8" transform="rotate(90 106.8 59.8)">PANEL_C</text>
<text x="122.9" y="59.8" transform="rotate(90 122.9 59.8)">PANEL_B</text>
<text x="138.9" y="59.8" transform="rotate(90 138.9 59.8)">PANEL_A</text>
<text x="161.7" y="80.3" transform="rotate(90 161.7 80.3)">+12V</text>
<text x="110" y="88.8">12V Input</text>
<text x="138.9" y="88.3" transform="rotate(90 138.9 88.3)">Power Switch</text>
<text x="109.2" y="92.4" transform="rotate(90 109.2 92.4)">JP10</text>
<text x="105" y="98.4" transform="rotate(90 105 98.4)">GND</text>
<text x="125.1" y="98.6" transform="rotate(90 125.1 98.6)">+12V</text>
<text x="144.2" y="100.8">JP11</text>
<text x="91.3" y="121.3" transform="rotate(90 91.3 121.3)">GND</text>
<text x="98.5" y="124.7" transform="rotate(90 98.5 124.7)">10u</text>
<text x="102.9" y="124.7" transform="rotate(90 102.9 124.7)">C41</text>
<text x="111.6" y="121.8" transform="rotate(90 111.6 121.8)">12V</text>
<text x="139.3" y="121.3" transform="rotate(90 139.3 121.3)">GND</text>
<text x="159.6" y="121.8" transform="rotate(90 159.6 121.8)">12V</text>
<text x="73" y="141.9" transform="rotate(90 73 141.9)">GND</text>
<text x="80.6" y="143">R50</text>
<text x="94.3" y="143">R49</text>
<text x="121" y="141.9" transform="rotate(90 121 141.9)">GND</text>
<text x="128.6" y="143">R48</text>
<text x="142.3" y="143">R47</text>
<text x="80.6" y="147.3">390</text>
<text x="94.3" y="147.3">240</text>
<text x="128.6" y="147.3">715</text>
<text x="142.3" y="147.3">240</text>
<text x="91.3" y="151" transform="rotate(90 91.3 151)">GND</text>
<text x="98.5" y="154.3" transform="rotate(90 98.5 154.3)">0.1u</text>
<text x="102.9" y="154.3" transform="rotate(90 102.9 154.3)">C43</text>
<text x="139.3" y="151" transform="rotate(90 139.3 151)">GND</text>
<text x="146.5" y="154.3" transform="rotate(90 146.5 154.3)">0.1u</text>
<text x="150.8" y="154.3" transform="rotate(90 150.8 154.3)">C42</text>
<text x="91.3" y="160.1" transform="rotate(90 91.3 160.1)">GND</text>
<text x="139.3" y="160.1" transform="rotate(90 139.3 160.1)">GND</text>
<text x="98.5" y="163.5" transform="rotate(90 98.5 163.5)">10u</text>
<text x="102.9" y="163.5" transform="rotate(90 102.9 163.5)">C45</text>
<text x="146.5" y="163.5" transform="rotate(90 146.5 163.5)">10u</text>
<text x="150.8" y="163.5" transform="rotate(90 150.8 163.5)">C44</text>
<text x="91.3" y="169.3" transform="rotate(90 91.3 169.3)">GND</text>
<text x="139.3" y="169.3" transform="rotate(90 139.3 169.3)">GND</text>
<text x="79.9" y="180.7" transform="rotate(90 79.9 180.7)">GND</text>
<text x="96.6" y="181.8">R52</text>
<text x="111.6" y="180.9" transform="rotate(90 111.6 180.9)">3.3V</text>
<text x="127.8" y="180.7" transform="rotate(90 127.8 180.7)">GND</text>
<text x="144.6" y="181.8">R51</text>
<text x="159.6" y="181.8" transform="rotate(90 159.6 181.8)">5V</text>
<text x="96.6" y="186.1">1k</text>
<text x="144.6" y="186.1">1k</text>
</g>
<g font-size="1.9" fill="#808080">
<text x="47.8" y="42.8" transform="rotate(90 47.8 42.8)">P$5</text>
<text x="50" y="42.8" transform="rotate(90 50 42.8)">P$3</text>
<text x="52.3" y="42.8" transform="rotate(90 52.3 42.8)">P$1</text>
<text x="63.8" y="42.8" transform="rotate(90 63.8 42.8)">P$5</text>
<text x="66" y="42.8" transform="rotate(90 66 42.8)">P$3</text>
<text x="68.3" y="42.8" transform="rotate(90 68.3 42.8)">P$1</text>
<text x="86.6" y="42.8" transform="rotate(90 86.6 42.8)">P$5</text>
<text x="88.9" y="42.8" transform="rotate(90 88.9 42.8)">P$3</text>
<text x="91.2" y="42.8" transform="rotate(90 91.2 42.8)">P$1</text>
<text x="102.6" y="42.8" transform="rotate(90 102.6 42.8)">P$5</text>
<text x="104.9" y="42.8" transform="rotate(90 104.9 42.8)">P$3</text>
<text x="107.2" y="42.8" transform="rotate(90 107.2 42.8)">P$1</text>
<text x="118.6" y="42.8" transform="rotate(90 118.6 42.8)">P$5</text>
<text x="120.9" y="42.8" transform="rotate(90 120.9 42.8)">P$3</text>
<text x="123.1" y="42.8" transform="rotate(90 123.1 42.8)">P$1</text>
<text x="134.6" y="42.8" transform="rotate(90 134.6 42.8)">P$5</text>
<text x="136.9" y="42.8" transform="rotate(90 136.9 42.8)">P$3</text>
<text x="139.1" y="42.8" transform="rotate(90 139.1 42.8)">P$1</text>
<text x="47.8" y="52.7" transform="rotate(90 47.8 52.7)">P$6</text>
<text x="50" y="52.7" transform="rotate(90 50 52.7)">P$4</text>
<text x="52.3" y="52.7" transform="rotate(90 52.3 52.7)">P$2</text>
<text x="63.8" y="52.7" transform="rotate(90 63.8 52.7)">P$6</text>
<text x="66" y="52.7" transform="rotate(90 66 52.7)">P$4</text>
<text x="68.3" y="52.7" transform="rotate(90 68.3 52.7)">P$2</text>
<text x="86.6" y="52.7" transform="rotate(90 86.6 52.7)">P$6</text>
<text x="88.9" y="52.7" transform="rotate(90 88.9 52.7)">P$4</text>
<text x="91.2" y="52.7" transform="rotate(90 91.2 52.7)">P$2</text>
<text x="102.6" y="52.7" transform="rotate(90 102.6 52.7)">P$6</text>
<text x="104.9" y="52.7" transform="rotate(90 104.9 52.7)">P$4</text>
<text x="107.2" y="52.7" transform="rotate(90 107.2 52.7)">P$2</text>
<text x="118.6" y="52.7" transform="rotate(90 118.6 52.7)">P$6</text>
<text x="120.9" y="52.7" transform="rotate(90 120.9 52.7)">P$4</text>
<text x="123.1" y="52.7" transform="rotate(90 123.1 52.7)">P$2</text>
<text x="134.6" y="52.7" transform="rotate(90 134.6 52.7)">P$6</text>
<text x="136.9" y="52.7" transform="rotate(90 136.9 52.7)">P$4</text>
<text x="139.1" y="52.7" transform="rotate(90 139.1 52.7)">P$2</text>
<text x="114" y="93.9" transform="rotate(90 114 93.9)">1</text>
<text x="116.3" y="93.9" transform="rotate(90 116.3 93.9)">2</text>
<text x="145.5" y="93.7">2</text>
<text x="145.5" y="96">1</text>
</g>
</svg>
